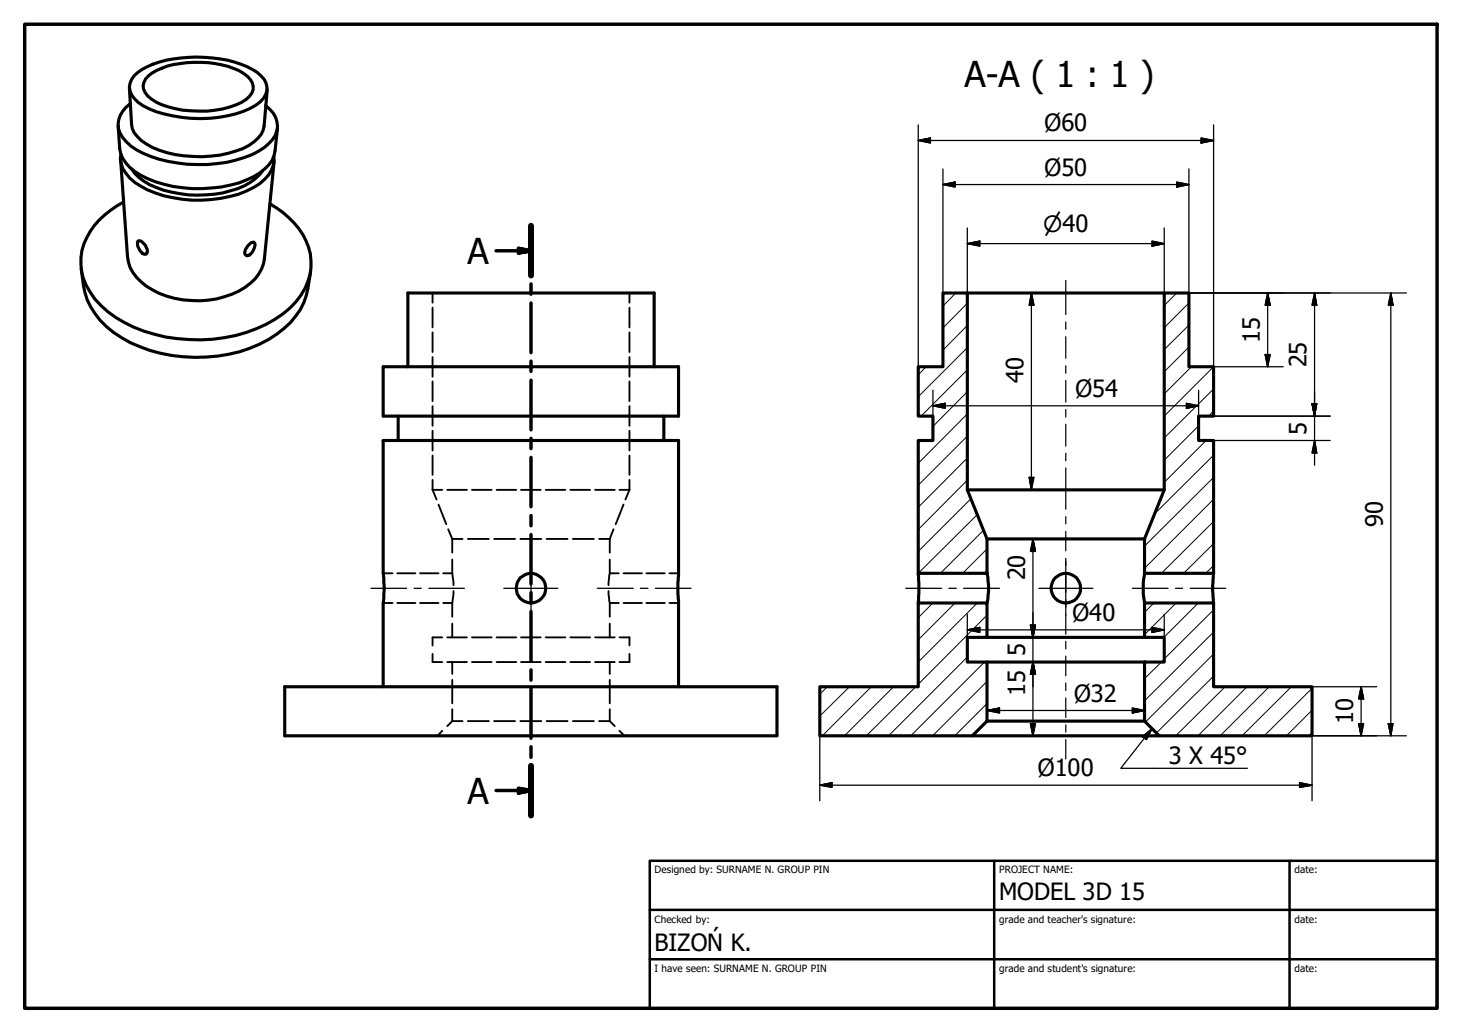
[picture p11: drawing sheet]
<svg xmlns="http://www.w3.org/2000/svg" width="297mm" height="210mm" viewBox="0 0 297 210" stroke-linecap="round" stroke-linejoin="round" font-family="sans-serif">
<!-- layer: Widoczne (ISO) -->
<g fill="none" stroke="#000" stroke-width=".63">
<path d="M26.3 17.9l.4 7.3a4.4 4.4 0 0 0 2 3.3 19.8 19.8 0 0 0 12.3 3.3 21.3 21.3 0 0 0 9.5-2.2 6 6 0 0 0 3.2-4l.6-7.4M27.2 15.4a15.5 15.5 0 0 1 9.6-3.6 25.6 25.6 0 0 1 14.5 2.3 5.4 5.4 0 0 1 2.9 3.5 4 4 0 0 1-2.3 3.8 24 24 0 0 1-15 2.4 18.3 18.3 0 0 1-8.8-3 3.6 3.6 0 0 1-.9-5.4zM30.2 15.4a13.9 13.9 0 0 1 7.8-2.7 21.2 21.2 0 0 1 10.6 1.7 4.9 4.9 0 0 1 2.8 3.1 2.94 2.94 0 0 1-1.4 2.7 17.9 17.9 0 0 1-11.3 2.3 16 16 0 0 1-8-2.4 2.77 2.77 0 0 1-.5-4.7zM24 25.6l.3 4.6a7.5 7.5 0 0 0 4.3 5.4 26.5 26.5 0 0 0 22.9 .3 7.1 7.1 0 0 0 4.4-5.3l.5-4.6M24.5 32.5l1.4 19.7a8.5 8.5 0 0 0 5.1 6.7 19.1 19.1 0 0 0 18.8-.5 8.2 8.2 0 0 0 3.9-5.9l2-19.6M24.6 31.3a5.4 5.4 0 0 0 1.8 4.9 18.1 18.1 0 0 0 10.6 4.3 25.1 25.1 0 0 0 14.4-2.4 6.6 6.6 0 0 0 4.2-6.4M26.5 21.1a4.9 4.9 0 0 0-2.1 5.9 10.2 10.2 0 0 0 6.2 4.8 30 30 0 0 0 20.5-.3 10.1 10.1 0 0 0 4.8-4 4.5 4.5 0 0 0-1.1-5.3l-.8-.8M26.7 34.3a11.2 11.2 0 0 0 6.5 4.3 24.7 24.7 0 0 0 16.5-.8 9.8 9.8 0 0 0 3.6-3.1M16.5 54.6a16.7 16.7 0 0 0 2.8 9.1 22.4 22.4 0 0 0 13.3 8.1 31 31 0 0 0 21.9-2.8 15.3 15.3 0 0 0 8-10.4l.6-3.4M25.1 41.1a15.9 15.9 0 0 0-8.5 9.9 10.7 10.7 0 0 0 1.8 8.4 20 20 0 0 0 10.8 7.9 32.2 32.2 0 0 0 26.7-2.4 14 14 0 0 0 7.3-10.5 12.6 12.6 0 0 0-4.5-10.2l-1.2-1-2.6-1.8M27.9 49.1a.79 .79 0 0 1 1.3 .4 1.81 1.81 0 0 1 .6 2 1.01 1.01 0 0 1-1.4-.7l-.4-.7zM50.5 49.8a.74 .74 0 0 1 1.3-.4 2.47 2.47 0 0 1-1.6 2.6 .89 .89 0 0 1-.2-1.5z"/>
<path d="M191.6 59.5h4.9v40l4 10v7h-13.9v-27h2.9v-4.9h-2.9v-10.1h5zM196.5 59.5h40M236.5 59.5h5.1v15h5v10.1h-3.1v4.9h3.1v27h-14.1v-7l4-10zM77.9 74.5h60v10.1h-60zM82.9 74.5v-15h50v15M80.9 84.6v4.9M134.9 84.6v4.9M196.5 99.5h40M186.6 116.5l.1 1.9-.1 4.1M200.5 116.5a14.5 14.5 0 0 1 0 6M200.5 109.5h32M232.5 116.5a18 18 0 0 0 0 6"/>
<path d="M246.6 116.5a24 24 0 0 0 0 6M57.8 139.5h100.1v10h-100.1zM77.9 139.5v-17a24 24 0 0 0 0-6v-27h60v27.6l-.2 1.3 .2 3.6v17.5M166.6 139.5h20v-17h13.9v7h-4v5h4v12l-3 3h-30.9zM200.5 129.5h32M200.5 134.5h32M232.5 122.5h14.1v17h20v10h-31.1l-3-3v-12h4v-5h-4zM197.5 149.5h38M200.5 146.5h32"/>
<circle cx="107.9" cy="119.5" r="3"/>
<circle cx="216.6" cy="119.5" r="2.99"/>
</g>
<!-- layer: Ukryte (ISO) -->
<g fill="none" stroke="#000" stroke-width=".38">
<path d="M87.9 59.5v2M127.9 59.5v2M87.9 62.5v4M87.9 67.5v4M87.9 72.6v4M87.9 77.5v4M127.9 62.5v4M127.9 67.5v4M127.9 72.6v4M127.9 77.5v4M87.9 82.5v4M87.9 87.5v4"/>
<path d="M87.9 92.6v3.9M87.9 97.5v2M87.9 99.5h2M87.9 99.5l.8 2M90.9 99.5h4M95.9 99.5h4M100.9 99.5h4M105.9 99.5h4M110.9 99.5h4M115.9 99.5h4M120.9 99.5h4M125.9 99.5h2"/>
<path d="M127.9 82.5v4M127.9 87.5v4M127.9 92.6v3.9M127.9 97.5v2M127.9 99.5l-.8 2M77.9 116.5h1.9M80.7 116.5h3.7M85.3 116.5h3.8M89.1 102.5l1.6 4M90 116.5h1.9M91.1 107.5l.8 2M91.9 109.5v2.8"/>
<path d="M91.9 113.7v2.8M91.9 116.5l.2 2.4M91.9 109.5h2.1M95.1 109.5h4.2M100.4 109.5h4.2M105.7 109.5h4.3M111.1 109.5h4.2M116.4 109.5h4.2M121.7 109.5h2.2M123.9 116.5l-.3 2.4M123.9 109.5v2.8M123.9 113.7v2.8"/>
<path d="M123.9 116.5h1.8M124.7 107.5l-.8 2M126.7 102.5l-1.6 4M126.7 116.5h3.7M131.3 116.5h3.8M136 116.5h1.9M77.9 122.5h1.9M80.7 122.5h3.7M85.3 122.5h3.8M87.9 132.9v1.6h2M89.9 129.5h-2v1.7M90 122.5h1.9"/>
<path d="M90.9 134.5h4M90.9 129.5h4M91.9 122.5v2.8M91.9 126.7v2.8M91.9 134.5v2.4M91.9 138.1v4.8M92.1 120.1l-.2 2.4M95.9 134.5h4M95.9 129.5h4M100.9 134.5h4M100.9 129.5h4M105.9 134.5h4"/>
<path d="M105.9 129.5h4M110.9 134.5h4M110.9 129.5h4M115.9 134.5h4M115.9 129.5h4M120.9 134.5h4M120.9 129.5h4M123.6 120.1l.3 2.4M123.9 122.5v2.8M123.9 126.7v2.8M123.9 134.5v2.4M123.9 138.1v4.8"/>
<path d="M123.9 122.5h1.8M125.9 129.5h2v1.7M126.7 122.5h3.7M127.9 132.9v1.6h-2M131.3 122.5h3.8M136 122.5h1.9M89.9 148.5l-1 1M91.9 144.1v2.4M91.9 146.5l-1 1M91.9 146.5h2.1M95.1 146.5h4.2M100.4 146.5h4.2"/>
<path d="M105.7 146.5h4.3M111.1 146.5h4.2M116.4 146.5h4.2M121.7 146.5h2.2M123.9 144.1v2.4M123.9 146.5l1 1M125.9 148.5l1 1"/>
</g>
<!-- layer: Linia przekroju (ISO) -->
<g fill="none" stroke="#000" stroke-width=".7">
<path d="M100.8 51h7.1M105.3 50.5l2.6 .5-2.6 .4zM107.9 45.9v10.1M107.9 57.7v2.1M107.9 61.6v10.1M107.9 73.4v2.1M107.9 77.3v10M107.9 89.1v2.1M107.9 92.9v10.1M107.9 104.7v2.1M107.9 108.6v10.1M107.9 120.4v2.1"/>
<path d="M107.9 124.2v10.1M107.9 136.1v2.1M107.9 139.9v10.1M107.9 151.7v2.2M107.9 155.6v10.1M100.8 160.6h7.1M105.3 160.2l2.6 .4-2.6 .5z"/>
</g>
<path d="M107.9 45.9v10.1M107.9 155.6v10.1" fill="none" stroke="#000" stroke-width="1.2"/>
<path d="M105.3 51.4l2.6-.4zM105.3 50.5l2.6 .5-2.6 .4zM105.3 161.1l2.6-.5zM105.3 160.2l2.6 .4-2.6 .5z" fill="#000" stroke="#000" stroke-width=".7"/>
<!-- layer: Kreskowanie (ISO) -->
<g fill="none" stroke="#000" stroke-width=".2">
<path d="M194.2 59.5l-2.6 2.7M239.1 59.5l-2.6 2.6M188.2 74.5l-1.6 1.7M196.5 79.6l-7 7M196.5 66.1l-4.9 5.1M196.5 61.6l-4.9 5M196.5 75.2l-9.4 9.4M196.5 70.6l-9.9 10M241.6 70.5l-5.1 5M241.6 66.1l-5.1 4.9M241.6 61.6l-5.1 5M242.1 74.5l-5.6 5.5"/>
<path d="M246.6 79l-10.1 10M246.6 74.5l-10.1 10.1M186.6 89.5v.1M196.5 97.6l-9.9 10M196.5 93.1l-9.9 10M196.5 88.6l-9.9 10M196.5 84.1l-9.9 10M243.5 86.5l-7 7M245 89.5l-8.5 8.5M246.6 97l-14.1 14M246.6 92.5l-12 11.9M246.6 83.5l-1 1.1"/>
<path d="M197.3 101.3l-10.7 10.7M198.6 104.6l-12 11.9M199.8 107.7l-8.7 8.8M200.5 116l-.4 .5M200.5 111.5l-4.9 5M246.6 101.4l-14.1 14.1M246.6 110.5l-6.1 6M246.6 114.9l-1.6 1.6M246.6 106l-10.6 10.5M168.1 139.5l-1.5 1.6M172.6 139.5l-6 6M177 139.5l-9.9 10"/>
<path d="M181.5 139.5l-9.9 10M186.1 139.5l-10.1 10M189.5 122.5l-2.9 3M194.1 122.5l-7.5 7.5M196.5 133.5l-16 16M198.6 122.5l-12 12M200 134.5l-15 15M200.5 138.5l-11 11M200.5 129.5h.1M200.5 125l-13.9 14M234.4 122.5l-1.9 1.9M236 134.5l-3.5 3.4"/>
<path d="M239 122.5l-6.5 6.4M243.5 122.5l-7 7M246.6 128.4l-14.1 14M246.6 137.4l-11.7 11.5M246.6 123.9l-10.1 10M246.6 132.9l-13.9 13.8M248.9 139.5l-10 10M253.4 139.5l-10 10M257.9 139.5l-10 10M262.4 139.5l-10.1 10M266.6 139.9l-9.7 9.6M200.5 143l-6.5 6.5"/>
<path d="M266.6 148.8l-.7 .7M266.6 144.3l-5.2 5.2"/>
</g>
<!-- layer: Obramowanie (ISO) -->
<path d="M5 4.9h287v200h-287z" fill="none" stroke="#000" stroke-width=".7"/>
<path d="M132 174.9h160v30h-160zM202 174.9v30M262 174.9v30M132 184.9h160M132 194.9h160" fill="none" stroke="#000" stroke-width=".51"/>
<path d="M102.4 119.5h10.9M107.9 114v11M211.1 119.5h11M216.5 114v11" fill="none" stroke="#000" stroke-width=".25"/>
<g fill="none" stroke="#000" stroke-width=".25">
<path d="M216.5 57v6.9M216.5 65.4v1.5M216.5 68.4v4.4M216.5 74.3v1.6M216.5 77.3v4.4M216.5 83.2v1.5M216.5 86.2v4.4M216.5 92.1v1.5M216.5 95.1v8.4M75.4 119.5h7.2M84.1 119.5h1.5M87.1 119.5h7.3"/>
<path d="M121.3 119.5h7.4M130.1 119.5h1.5M133.2 119.5h7.2M184 119.5h7.3M192.8 119.5h1.5M195.8 119.5h7.3M216.5 105v1.5M216.5 108v3.9M216.5 113.4v1.5M216.5 116.4v4M230.1 119.5h7.2M238.8 119.5h1.5"/>
<path d="M241.8 119.5h7.2M216.5 121.9v1.5M216.5 124.9v4M216.5 130.3v1.6M216.5 133.3v4M216.5 138.8v1.5M216.5 141.8v4M216.5 147.3v1.5M216.5 150.3v3.9"/>
</g>
<!-- layer: Wymiar (ISO) -->
<g fill="none" stroke="#000" stroke-width=".25">
<path d="M186.6 28.5l2.4-.5v1.1zM186.6 28.5h60M186.6 25.4v49.1M191.6 34.3v25.2M191.6 37.5l2.5-.5v1zM191.6 37.5h50M239.1 37l2.5 .5-2.5 .5zM241.6 34.3v25.2M244 28l2.6 .5-2.6 .6zM246.6 25.4v49.1M196.5 46.3v13.2M196.5 49.5l2.6-.5v1z"/>
<path d="M196.5 49.5h40M209.5 59.5v40M209.6 59.5l.5 2.5h-1zM234.1 49l2.4 .5-2.4 .5zM236.5 46.3v13.2h49.2M257.6 59.5v15M257.6 59.5l.5 2.5h-1.1zM267.1 59.5v35M267.1 59.5l.4 2.5h-.9zM282.6 59.5v90M282.6 59.5l.4 2.5h-.9zM189.5 79.3v5.3"/>
<path d="M241.6 74.5h19.1M243.5 79.3v5.3M257 72h1.1l-.5 2.5zM189.5 82.5l2.5-.5v1zM189.5 82.5h54M209.1 97h1l-.6 2.5zM241 82l2.5 .5-2.5 .5zM246.6 84.6h23.7M246.6 89.5h23.7M266.6 82h.9l-.4 2.6zM267.1 89.5l.4 2.5h-.9zM209.9 109.5v40"/>
<path d="M209.9 109.5l.5 2.5h-1zM196.5 124.8v4.7M196.5 128l2.6-.5v1zM196.5 128h40M209.4 127h1l-.5 2.5zM209.9 134.5l.5 2.5h-1zM234.1 127.5l2.4 .5-2.4 .5zM236.5 124.8v4.7M266.6 139.5h13.1M276.5 139.5v10M276.5 139.5l.6 2.5h-1.1zM166.6 159.5l2.4-.5v1z"/>
<path d="M166.6 159.5h100M166.6 149.5v13.2M200.5 144.4l2.6-.5v1zM200.5 144.4h32M209.4 147h1l-.5 2.5zM230.1 143.9l2.4 .5-2.4 .5zM264 159l2.6 .5-2.6 .5zM276 147h1.1l-.6 2.5zM282.1 147h.9l-.4 2.5zM285.8 149.5h-19.2v13.2"/>
</g>
<g fill="#000" stroke="#000" stroke-width=".25">
<path d="M186.6 28.5l2.4-.5zM186.6 28.5l2.4-.5v1.1zM191.6 37.5l2.5-.5zM191.6 37.5l2.5-.5v1zM239.1 38l2.5-.5zM239.1 37l2.5 .5-2.5 .5zM244 29.1l2.6-.6zM244 28l2.6 .5-2.6 .6zM196.5 49.5l2.6-.5zM196.5 49.5l2.6-.5v1zM234.1 50l2.4-.5zM234.1 49l2.4 .5-2.4 .5z"/>
<path d="M209.6 59.5l.5 2.5zM209.6 59.5l.5 2.5h-1zM257 72l.6 2.5zM257 72h1.1l-.5 2.5zM257.6 59.5l.5 2.5zM257.6 59.5l.5 2.5h-1.1zM267.1 59.5l.4 2.5zM267.1 59.5l.4 2.5h-.9zM282.6 59.5l.4 2.5zM282.6 59.5l.4 2.5h-.9zM189.5 82.5l2.5-.5zM189.5 82.5l2.5-.5v1z"/>
<path d="M209.1 97l.4 2.5zM209.1 97h1l-.6 2.5zM241 83l2.5-.5zM241 82l2.5 .5-2.5 .5zM266.6 82l.5 2.6zM266.6 82h.9l-.4 2.6zM267.1 89.5l.4 2.5zM267.1 89.5l.4 2.5h-.9zM209.9 109.5l.5 2.5zM209.9 109.5l.5 2.5h-1zM196.5 128l2.6-.5zM196.5 128l2.6-.5v1z"/>
<path d="M209.4 127l.5 2.5zM209.4 127h1l-.5 2.5zM209.9 134.5l.5 2.5zM209.9 134.5l.5 2.5h-1zM234.1 128.5l2.4-.5zM234.1 127.5l2.4 .5-2.4 .5zM166.6 159.5l2.4-.5zM166.6 159.5l2.4-.5v1zM200.5 144.4l2.6-.5zM200.5 144.4l2.6-.5v1zM209.4 147l.5 2.5zM209.4 147h1l-.5 2.5z"/>
<path d="M230.1 144.9l2.4-.5zM230.1 143.9l2.4 .5-2.4 .5zM264 160l2.6-.5zM264 159l2.6 .5-2.6 .5zM276 147l.5 2.5zM276 147h1.1l-.6 2.5zM276.5 139.5l.6 2.5zM276.5 139.5l.6 2.5h-1.1zM282.1 147l.5 2.5zM282.1 147h.9l-.4 2.5z"/>
</g>
<!-- layer: Symbol (ISO) -->
<path d="M232.1 149.7l2-1.6-1.2 2.2zM234.1 148.1l-6.4 8h25.7" fill="none" stroke="#000" stroke-width=".25"/>
<path d="M234.1 148.1l-1.2 2.2zM232.1 149.7l2-1.6-1.2 2.2z" fill="#000" stroke="#000" stroke-width=".25"/>
<g font-size="7.2">
<text x="196" y="17.6">A-A ( 1 : 1 )</text>
<text x="95" y="53.6">A</text>
<text x="95" y="163.3">A</text>
</g>
<g font-size="4.8">
<text x="212.2" y="26.7">Ø60</text>
<text x="212.2" y="35.7">Ø50</text>
<text x="256" y="69.6" transform="rotate(-90 256 69.6)">15</text>
<text x="208" y="77.9" transform="rotate(-90 208 77.9)">40</text>
<text x="265.4" y="74.6" transform="rotate(-90 265.4 74.6)">25</text>
<text x="218.5" y="80.7">Ø54</text>
<text x="265.4" y="88.4" transform="rotate(-90 265.4 88.4)">5</text>
<text x="280.9" y="107.2" transform="rotate(-90 280.9 107.2)">90</text>
<text x="208.3" y="118" transform="rotate(-90 208.3 118)">20</text>
<text x="217.9" y="126.2">Ø40</text>
<text x="208.3" y="133.3" transform="rotate(-90 208.3 133.3)">5</text>
<text x="208.3" y="141.5" transform="rotate(-90 208.3 141.5)">15</text>
<text x="218.2" y="142.6">Ø32</text>
<text x="275" y="147.2" transform="rotate(-90 275 147.2)">10</text>
<text x="237.5" y="155.3">3 X 45°</text>
<text x="210.9" y="157.7">Ø100</text>
<text x="203" y="183">MODEL 3D 15</text>
<text x="133" y="193.2">BIZOŃ K.</text>
</g>
<text font-size="4.6" x="212" y="47.2">⌀40</text>
<g font-size="2">
<text x="133" y="177.5">Designed by: SURNAME N. GROUP PIN</text>
<text x="203" y="177.5">PROJECT NAME:</text>
<text x="263" y="177.5">date:</text>
<text x="133" y="187.5">Checked by:</text>
<text x="203" y="187.5">grade and teacher's signature:</text>
<text x="263" y="187.5">date:</text>
<text x="133" y="197.5">I have seen: SURNAME N. GROUP PIN</text>
<text x="203" y="197.5">grade and student's signature:</text>
<text x="263" y="197.5">date:</text>
</g>
</svg>
